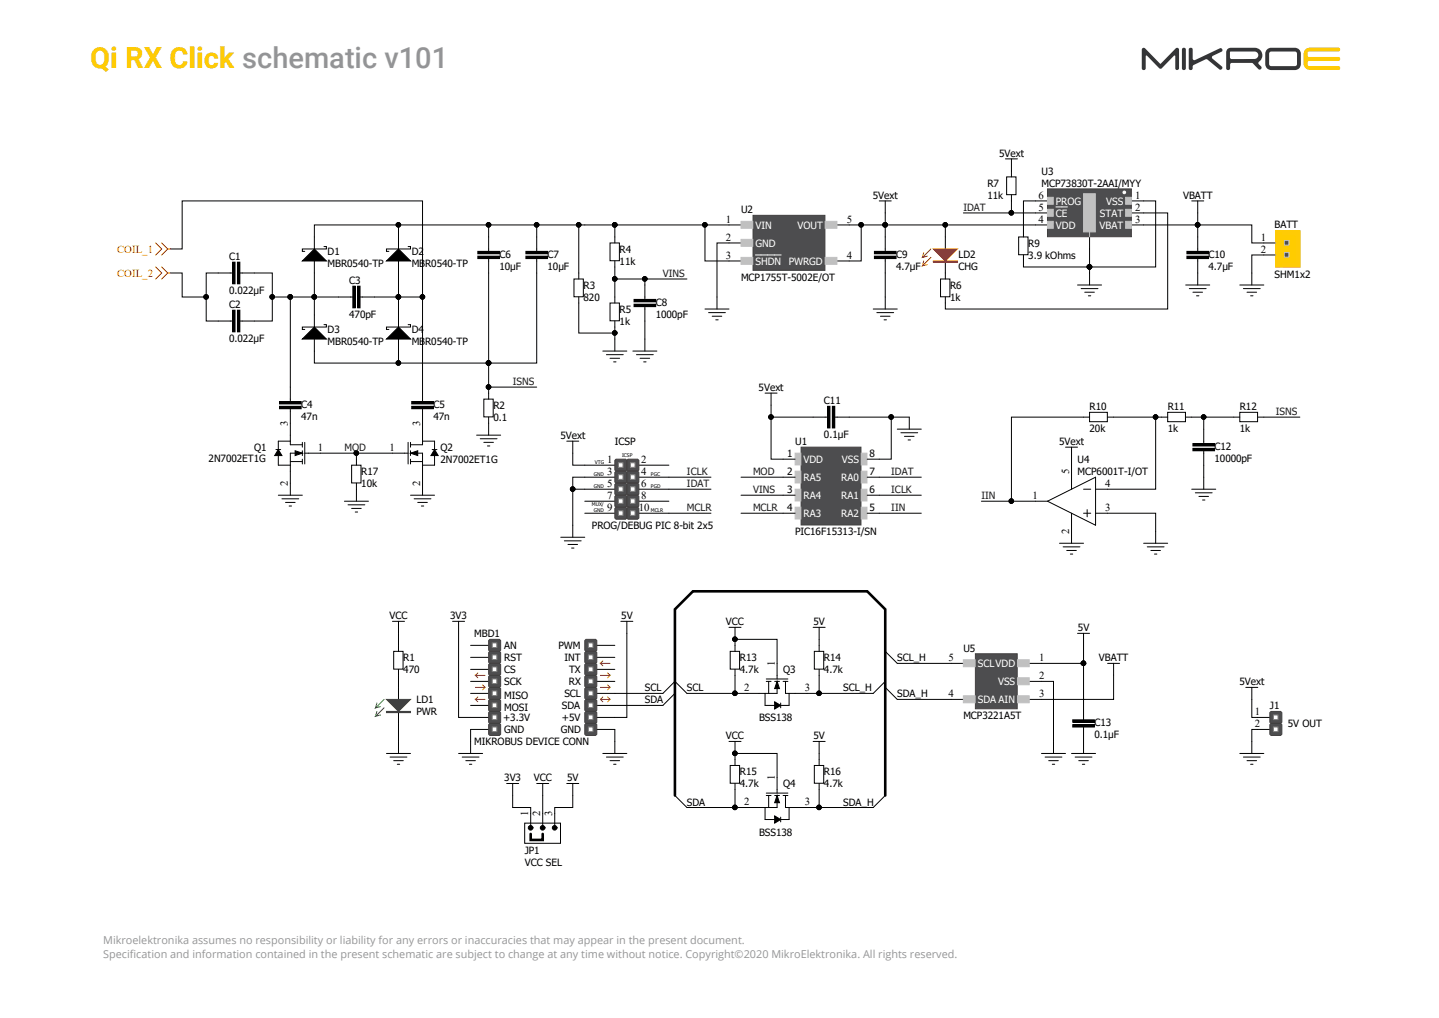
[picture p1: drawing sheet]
<svg xmlns="http://www.w3.org/2000/svg" width="420mm" height="297mm" viewBox="0 0 420 297" stroke-linecap="round" stroke-linejoin="round" font-family="sans-serif">
<path d="M381 14.4l1.3-.5h8.4a.54 .54 0 0 1 .5 .5 .54 .54 0 0 1-.5 .6h-8.6a.9 .9 0 0 0-.5 .8 .9 .9 0 0 0 .5 .8h8.6a.58 .58 0 0 1 .5 .6 .58 .58 0 0 1-.5 .6h-8.6a.8 .8 0 0 0-.5 .8 .8 .8 0 0 0 .7 .7h8.4a.55 .55 0 0 1 .5 .5 .55 .55 0 0 1-.5 .6h-8.4a1.74 1.74 0 0 1-1.8-1.8v-3.3z" fill-rule="evenodd" fill="#ffcb05"/>
<path d="M359 15.1l7.2-.1a1.09 1.09 0 0 1 1.1 1.1 1.09 1.09 0 0 1-1.1 1.1h-6.9l-.3-.5zM358.4 14.2l-.5 1.1v4.6a.58 .58 0 0 0 .6 .5 .58 .58 0 0 0 .5-.5l.1-1.2 .3-.3h5.9l.4 .1a4 4 0 0 0 2.1 1.8l.4-.5-.4-.7a.72 .72 0 0 1-.5-.6 .72 .72 0 0 1 .5-.7 2.22 2.22 0 0 0 .5-2.5 2.22 2.22 0 0 0-2.1-1.4h-6.9zM347.1 14.1l-.1 5.8a.58 .58 0 0 0 .5 .5 .58 .58 0 0 0 .6-.5v-.7l.3-.2 3.7-1.7 3.8 2.9a.57 .57 0 0 0 .7-.1 .57 .57 0 0 0 0-.7l-2.7-2.3-.2-.4 .3-.4 2.5-1.2a.56 .56 0 0 0 .2-.7 .56 .56 0 0 0-.7-.3l-7.3 3.5-.6-.4v-3l-.5-.3zM345.1 14.1l-.1 5.8a.58 .58 0 0 0 .5 .5 .58 .58 0 0 0 .6-.5v-5.5l-.3-.4zM369.8 14.4l.9-.4 7.2-.1a1.74 1.74 0 0 1 1.8 1.8v3a1.74 1.74 0 0 1-1.8 1.7h-6.8a1.74 1.74 0 0 1-1.8-1.7v-3.4zM370.6 15.2l-.2 .5v3l.3 .5 7.2 .1 .6-.3 .1-3.3-.4-.6-7.1-.1zM333.4 14.1l-.1 .4v5.4a.58 .58 0 0 0 .5 .5 .58 .58 0 0 0 .6-.5v-3.5l.3-.2 3.6 3.7 .4 .2 4.2-3.9 .1 3.7a.55 .55 0 0 0 .6 .5 .55 .55 0 0 0 .5-.5v-5.4l-.3-.5-.6 .1-4.5 4.5-4.5-4.5-.4-.2z" fill-rule="evenodd" fill="#343537"/>
<g fill="none" stroke="#000" stroke-width=".29">
<path d="M112.8 219.8h7M116.3 200.5v3.6M116.3 207.6v3.5M116.3 216.3v3.5M133.8 219.8h7.1M137.4 216.3v3.5M175.9 219.8h7.1M179.4 216.3v3.5M113.9 220.9h4.9M114.9 221.9h2.8M116 223h.7M134.9 220.9h4.9"/>
<path d="M136 221.9h2.8M137 223h.7M177 220.9h4.9M178 221.9h2.9M179.1 223h.7"/>
</g>
<path d="M112.8 207.7h7" fill="none" stroke="#00bf00" stroke-width=".35"/>
<path d="M112.8 207.6h7v.3h-7z" fill="none" stroke="#00bf00" stroke-width=".29"/>
<path d="M112.8 204.1h7l-3.5 3.5z" fill="#00bf00"/>
<path d="M110 207.6l-.4 1.4M110 205.1l-.4 1.4M112.1 206.5l-2.5 2.5 1.4-.4M112.1 204.1l-2.5 2.4 1.4-.3M112.8 204.1h7l-3.5 3.5z" fill="none" stroke="#00bf00" stroke-width=".29"/>
<g fill="none" stroke="#000" stroke-width=".29">
<path d="M116.3 184.8v3.5M116.3 197v3.5M137.4 188.3h5.2M137.4 191.8h5.2M137.4 195.3h5.2M137.4 198.8h5.2M174.2 188.3h5.2M174.2 191.8h5.2M174.2 195.3h5.2M174.2 198.8h5.2M116.3 211.1v5.2M137.4 202.3h5.2"/>
<path d="M137.4 205.8h5.2M137.4 209.3h5.2M137.4 212.8h5.2M174.2 202.3h5.2M174.2 205.8h5.2M174.2 209.3h5.2M174.2 212.8h5.2"/>
</g>
<path d="M142.6 186.9l.4-.4h2.8l.3 .4v2.8l-.3 .3h-2.8l-.4-.3z" fill-rule="evenodd" fill="#4d4d4f"/>
<path d="M142.6 186.9l.4-.4h2.8l.3 .4v2.8l-.3 .3h-2.8l-.4-.3z" fill="none" stroke="#443c3e" stroke-width=".29"/>
<path d="M142.6 190.4l.4-.4h2.8l.3 .4v2.8l-.3 .3h-2.8l-.4-.3z" fill-rule="evenodd" fill="#4d4d4f"/>
<path d="M142.6 190.4l.4-.4h2.8l.3 .4v2.8l-.3 .3h-2.8l-.4-.3z" fill="none" stroke="#443c3e" stroke-width=".29"/>
<g fill="#fff" stroke="#808080" stroke-width=".29">
<path d="M143.7 187.6h1.3v1.3h-1.3z"/>
<path d="M143.7 191.1h1.3v1.3h-1.3z"/>
</g>
<path d="M142.6 193.9l.4-.4h2.8l.3 .4v2.8l-.3 .3h-2.8l-.4-.3z" fill-rule="evenodd" fill="#4d4d4f"/>
<path d="M142.6 193.9l.4-.4h2.8l.3 .4v2.8l-.3 .3h-2.8l-.4-.3z" fill="none" stroke="#443c3e" stroke-width=".29"/>
<path d="M142.6 197.4l.4-.4h2.8l.3 .4v2.8l-.3 .3h-2.8l-.4-.3z" fill-rule="evenodd" fill="#4d4d4f"/>
<path d="M142.6 197.4l.4-.4h2.8l.3 .4v2.8l-.3 .3h-2.8l-.4-.3z" fill="none" stroke="#443c3e" stroke-width=".29"/>
<g fill="#fff" stroke="#808080" stroke-width=".29">
<path d="M143.7 194.6h1.3v1.3h-1.3z"/>
<path d="M143.7 198.1h1.3v1.3h-1.3z"/>
</g>
<path d="M143 200.5h2.8l.3 .4v2.8l-.3 .4h-2.8l-.4-.4v-2.8z" fill-rule="evenodd" fill="#4d4d4f"/>
<path d="M142.6 200.9l.4-.4h2.8l.3 .4v2.8l-.3 .4h-2.8l-.4-.4z" fill="none" stroke="#443c3e" stroke-width=".29"/>
<path d="M143 204.1h2.8l.3 .3v2.8l-.3 .4h-2.8l-.4-.4v-2.8z" fill-rule="evenodd" fill="#4d4d4f"/>
<path d="M142.6 204.4l.4-.3h2.8l.3 .3v2.8l-.3 .4h-2.8l-.4-.4z" fill="none" stroke="#443c3e" stroke-width=".29"/>
<g fill="#fff" stroke="#808080" stroke-width=".29">
<path d="M143.7 201.6h1.3v1.3h-1.3z"/>
<path d="M143.7 205.1h1.3v1.3h-1.3z"/>
</g>
<path d="M142.6 207.9l.4-.3h2.8l.3 .3v2.8l-.3 .4h-2.8l-.4-.4z" fill-rule="evenodd" fill="#4d4d4f"/>
<path d="M142.6 207.9l.4-.3h2.8l.3 .3v2.8l-.3 .4h-2.8l-.4-.4z" fill="none" stroke="#443c3e" stroke-width=".29"/>
<path d="M142.6 211.4l.4-.3h2.8l.3 .3v2.8l-.3 .4h-2.8l-.4-.4z" fill-rule="evenodd" fill="#4d4d4f"/>
<path d="M142.6 211.4l.4-.3h2.8l.3 .3v2.8l-.3 .4h-2.8l-.4-.4z" fill="none" stroke="#443c3e" stroke-width=".29"/>
<g fill="#fff" stroke="#808080" stroke-width=".29">
<path d="M143.7 208.6h1.3v1.3h-1.3z"/>
<path d="M143.7 212.1h1.3v1.3h-1.3z"/>
</g>
<path d="M170.7 186.9l.3-.4h2.8l.4 .4v2.8l-.4 .3h-2.8l-.3-.3z" fill-rule="evenodd" fill="#4d4d4f"/>
<path d="M170.7 186.9l.3-.4h2.8l.4 .4v2.8l-.4 .3h-2.8l-.3-.3z" fill="none" stroke="#443c3e" stroke-width=".29"/>
<path d="M170.7 190.4l.3-.4h2.8l.4 .4v2.8l-.4 .3h-2.8l-.3-.3z" fill-rule="evenodd" fill="#4d4d4f"/>
<path d="M170.7 190.4l.3-.4h2.8l.4 .4v2.8l-.4 .3h-2.8l-.3-.3z" fill="none" stroke="#443c3e" stroke-width=".29"/>
<g fill="#fff" stroke="#808080" stroke-width=".29">
<path d="M171.7 187.6h1.4v1.3h-1.4z"/>
<path d="M171.7 191.1h1.4v1.3h-1.4z"/>
</g>
<path d="M170.7 193.9l.3-.4h2.8l.4 .4v2.8l-.4 .3h-2.8l-.3-.3z" fill-rule="evenodd" fill="#4d4d4f"/>
<path d="M170.7 193.9l.3-.4h2.8l.4 .4v2.8l-.4 .3h-2.8l-.3-.3z" fill="none" stroke="#443c3e" stroke-width=".29"/>
<path d="M170.7 197.4l.3-.4h2.8l.4 .4v2.8l-.4 .3h-2.8l-.3-.3z" fill-rule="evenodd" fill="#4d4d4f"/>
<path d="M170.7 197.4l.3-.4h2.8l.4 .4v2.8l-.4 .3h-2.8l-.3-.3z" fill="none" stroke="#443c3e" stroke-width=".29"/>
<g fill="#fff" stroke="#808080" stroke-width=".29">
<path d="M171.7 194.6h1.4v1.3h-1.4z"/>
<path d="M171.7 198.1h1.4v1.3h-1.4z"/>
</g>
<path d="M171 200.5h2.8l.4 .4v2.8l-.4 .4h-2.8l-.3-.4v-2.8z" fill-rule="evenodd" fill="#4d4d4f"/>
<path d="M170.7 200.9l.3-.4h2.8l.4 .4v2.8l-.4 .4h-2.8l-.3-.4z" fill="none" stroke="#443c3e" stroke-width=".29"/>
<path d="M171 204.1h2.8l.4 .3v2.8l-.4 .4h-2.8l-.3-.4v-2.8z" fill-rule="evenodd" fill="#4d4d4f"/>
<path d="M170.7 204.4l.3-.3h2.8l.4 .3v2.8l-.4 .4h-2.8l-.3-.4z" fill="none" stroke="#443c3e" stroke-width=".29"/>
<g fill="#fff" stroke="#808080" stroke-width=".29">
<path d="M171.7 201.6h1.4v1.3h-1.4z"/>
<path d="M171.7 205.1h1.4v1.3h-1.4z"/>
</g>
<path d="M170.7 207.9l.3-.3h2.8l.4 .3v2.8l-.4 .4h-2.8l-.3-.4z" fill-rule="evenodd" fill="#4d4d4f"/>
<path d="M170.7 207.9l.3-.3h2.8l.4 .3v2.8l-.4 .4h-2.8l-.3-.4z" fill="none" stroke="#443c3e" stroke-width=".29"/>
<path d="M170.7 211.4l.3-.3h2.8l.4 .3v2.8l-.4 .4h-2.8l-.3-.4z" fill-rule="evenodd" fill="#4d4d4f"/>
<path d="M170.7 211.4l.3-.3h2.8l.4 .3v2.8l-.4 .4h-2.8l-.3-.4z" fill="none" stroke="#443c3e" stroke-width=".29"/>
<g fill="#fff" stroke="#808080" stroke-width=".29">
<path d="M171.7 208.6h1.4v1.3h-1.4z"/>
<path d="M171.7 212.1h1.4v1.3h-1.4z"/>
</g>
<g fill="none" stroke="#ee0e22" stroke-width=".29">
<path d="M139.5 196.3l-.7 .7M140.9 199.8l.7 .7M141.6 197h-2.8l.7 .7M175.2 197h2.8l-.7 .7M175.9 192.8l-.7 .7M177.3 196.3l.7 .7M177.3 199.8l.7 .7M178 193.5h-2.8l.7 .7M138.8 200.5h2.8l-.7 .7M139.5 203.4l-.7 .7M141.6 204.1h-2.8l.7 .7M175.2 200.5h2.8l-.7 .7"/>
<path d="M175.2 204.1h2.8l-.7 .7M175.2 204.1l.7 .7M175.9 203.4l-.7 .7M177.3 203.4l.7 .7"/>
</g>
<g fill="none" stroke="#000" stroke-width=".29">
<path d="M88.2 76.1l3.6-3.5 3.5 3.5zM91.8 69.1v3.5M91.8 76.1v3.5M94.6 71.9h.7v.7h-7.1v.7h.7M112.8 76.1l3.5-3.5 3.5 3.5zM116.3 69.1v3.5M116.3 76.1v3.5M119.1 71.9h.7v.7h-7v.7h.7M139.5 74.7h6.3v.7h-6.3zM139.5 73.3h6.3v.7h-6.3zM142.6 69.1v4.2M142.6 75.4v4.2"/>
<path d="M168.9 79.6v1.8M178 70.9h2.8v5.2h-2.8zM179.4 69.1v1.8M179.4 76.1v1.8M255.2 74.7h6.3v.7h-6.3zM255.2 73.3h6.3v.7h-6.3zM258.4 69.1v4.2M258.4 75.4v4.2M346.4 74.7h6.3v.7h-6.3zM346.4 73.3h6.3v.7h-6.3zM349.6 69.1v4.2M349.6 75.4v4.2"/>
<path d="M88.2 98.9l3.6-3.5 3.5 3.5zM91.8 91.9v3.5M91.8 98.9v3.5M94.6 94.7h.7v.7h-7.1v.7h.7M98.8 86.7h4.2M103 83.5h.7v6.3h-.7zM104.4 83.5h.7v6.3h-.7zM105.1 86.7h4.2M112.8 98.9l3.5-3.5 3.5 3.5zM116.3 91.9v3.5M116.3 98.9v3.5M119.1 94.7h.7v.7h-7v.7h.7"/>
<path d="M167.5 81.4h2.8v5.2h-2.8zM168.9 86.7v1.7M178 88.4h2.8v5.2h-2.8zM179.4 86.7v1.7M179.4 93.7v1.7M185.1 88.8h6.3v.7h-6.3zM185.1 87.4h6.3v.7h-6.3zM188.2 83.1v4.3M188.2 89.5v4.2M141.2 116.4h2.8v5.2h-2.8zM142.6 114.7v1.7M80.5 131.2h1.4"/>
<path d="M81.2 131.2l1.1 1.7h-2.1zM81.2 132.9v2.8h3.5M84.7 128.7h-3.5v2.5M84.7 123.4v6.4h3.5M84.7 134.7h3.5M86.1 131.5l2.1 .7-2.1 .7zM88.2 129.1v1.4M88.2 131.5v1.4M88.2 134v1.4M88.2 132.2h-3.5v8.8M88.9 129.1v6.3M88.9 132.2h4.6"/>
<path d="M102.6 135.7h2.8v5.2h-2.8zM104 134v1.7M114.6 132.2h4.5M119.1 129.1v6.3M119.8 132.2l2.1-.7v1.4zM119.8 129.1v1.4M119.8 131.5v1.4M119.8 134v1.4M119.8 132.2h3.5v8.8M119.8 134.7h3.5M123.3 128.7h3.5v2.5M123.3 123.4v6.4h-3.5"/>
<path d="M126.1 131.2h1.4M126.8 131.2l1.1 1.7h-2.1zM126.8 132.9v2.8h-3.5M142.6 121.7v1.8M316.3 121.7h-21.1v24.5h7M325 121.7h12.3v21h-14M351.3 135.7v3.5M368.9 121.7h10.5M104 141v1.7M286.4 146.2h8.8M323.3 149.7h14v5.3M137.4 212.8v3.5"/>
<path d="M179.4 212.8v3.5"/>
</g>
<g fill="#000" stroke="#000" stroke-width=".29">
<circle cx="337.3" cy="121.7" r=".67"/>
<circle cx="295.2" cy="146.2" r=".67"/>
</g>
<g fill="#000">
<path d="M88.2 76.1l3.6-3.5 3.5 3.5zM112.8 76.1l3.5-3.5 3.5 3.5zM88.2 98.9l3.6-3.5 3.5 3.5zM112.8 98.9l3.5-3.5 3.5 3.5zM81.2 131.2l1.1 1.7h-2.1zM86.1 131.5l2.1 .7-2.1 .7zM119.8 132.2l2.1-.7v1.4zM126.8 131.2l1.1 1.7h-2.1z"/>
<path d="M139.5 74.7h6.3v.7h-6.3z" fill-rule="evenodd"/>
<path d="M139.5 73.3h6.3v.7h-6.3z" fill-rule="evenodd"/>
<path d="M255.2 74.7h6.3v.7h-6.3z" fill-rule="evenodd"/>
<path d="M255.2 73.3h6.3v.7h-6.3z" fill-rule="evenodd"/>
<path d="M346.4 74.7h6.3v.7h-6.3z" fill-rule="evenodd"/>
<path d="M346.4 73.3h6.3v.7h-6.3z" fill-rule="evenodd"/>
<path d="M103 83.5h.7v6.3h-.7z" fill-rule="evenodd"/>
<path d="M104.4 83.5h.7v6.3h-.7z" fill-rule="evenodd"/>
<path d="M185.1 88.8h6.3v.7h-6.3z" fill-rule="evenodd"/>
<path d="M185.1 87.4h6.3v.7h-6.3z" fill-rule="evenodd"/>
</g>
<path d="M219.8 62.8h21v16.1h-21z" fill="#4d4d4f" stroke="#443c3e" stroke-width=".29"/>
<g fill="none" stroke="#000" stroke-width=".29">
<path d="M67.9 76.5h.7v6.3h-.7zM67.9 79.6h-7.7v14.1h7.7M69.3 76.5h.7v6.3h-.7zM70 79.6h9.5v7.1M91.8 79.6v12.3M116.3 79.6v12.3M116.3 65.6v3.5M142.6 65.6v3.5M142.6 79.6v26.3M168.9 65.6h-77.1v3.5M179.4 65.6h-10.5v14M179.4 77.9v8.8"/>
<path d="M179.4 65.6v3.5M179.4 65.6h26.4v10.5h10.5M205.8 65.6h10.5M216.3 70.9h-7v19.3M244.3 65.6h7.1v10.5h-7.1M251.4 65.6h50.8M258.4 62.1v7M258.4 79.6v10.6M275.9 69.1v3.5M275.9 76.1v3.5M67.9 90.5h.7v6.3h-.7zM69.3 90.5h.7v6.3h-.7z"/>
<path d="M84.7 86.7h14.1M84.7 86.7v30.4M84.7 86.7h-5.2v7h-9.5M109.3 86.7h14v30.4M168.9 88.4v8.8h10.5v-1.8M179.4 81.4h21.1M179.4 97.2v5.2M188.2 81.4v1.7M205.8 90.2h7M206.8 91.2h4.9M207.9 92.3h2.8M208.9 93.3h.7"/>
<path d="M254.9 90.2h7M255.9 91.2h4.9M257 92.3h2.8M258 93.3h.7M81.6 118.5h6.3v.7h-6.3zM81.6 117.1h6.3v.7h-6.3zM84.7 119.2v4.3M91.8 102.4v3.5h50.8M116.3 102.4v3.5M120.2 118.5h6.3v.7h-6.3zM120.2 117.1h6.3v.7h-6.3zM123.3 119.2v4.3"/>
<path d="M142.6 105.9v8.8M142.6 112.9h14M175.9 102.4h7.1M177 103.5h4.9M178 104.5h2.9M179.1 105.6h.7M139.1 127h7M140.2 128h4.9M141.2 129.1h2.8M142.3 130.1h.7M142.6 123.5v3.5M311 130.5h3.5"/>
<path d="M312.7 130.5v3.5M316.3 121.7h1.7M318 120.3h5.2v2.7h-5.2zM323.3 121.7h1.7M337.3 121.7h3.5M340.8 120.3h5.2v2.7h-5.2zM346.1 121.7h15.8M348.2 130.8h6.3v.7h-6.3zM348.2 129.4h6.3v.7h-6.3zM351.3 121.7v7.7M351.3 131.5v4.2M351.3 139.2v3.5"/>
<path d="M361.9 120.3h5.1v2.7h-5.1zM367.1 121.7h1.8M81.2 144.5h7M82.3 145.5h4.9M83.3 146.6h2.8M84.4 147.6h.7M84.7 141v3.5M100.5 146.2h7M101.6 147.3h4.9M102.6 148.3h2.8M103.7 149.4h.7M104 142.7v3.5"/>
<path d="M119.8 144.5h7M120.9 145.5h4.9M121.9 146.6h2.8M123 147.6h.7M123.3 141v3.5M309.2 158.5h7.1M310.3 159.5h4.9M312.7 155v3.5M333.8 158.5h7M334.8 159.5h5M337.3 155v3.5M347.8 142.7h7"/>
<path d="M348.9 143.8h4.9M349.9 144.8h2.8M351 145.9h.7M311.3 160.6h2.8M312.4 161.6h.7M335.9 160.6h2.8M337 161.6h.7"/>
</g>
<g fill="#c0c0c0" stroke="#c0c0c0" stroke-width=".29">
<path d="M216.3 64.6h3.4v2h-3.4z"/>
<path d="M216.3 69.8h3.4v2.1h-3.4z"/>
<path d="M216.3 75.1h3.4v2h-3.4z"/>
<path d="M240.8 75.1h3.5v2h-3.5z"/>
<path d="M240.8 64.6h3.5v2h-3.5z"/>
</g>
<path d="M220.5 74.4h7.5" fill="none" stroke="#fff" stroke-width=".29"/>
<g fill="#000" stroke="#000" stroke-width=".29">
<circle cx="116.3" cy="65.6" r=".67"/>
<circle cx="142.6" cy="65.6" r=".67"/>
<circle cx="156.6" cy="65.6" r=".67"/>
<circle cx="168.9" cy="65.6" r=".67"/>
<circle cx="179.4" cy="65.6" r=".67"/>
<circle cx="205.7" cy="65.6" r=".67"/>
<circle cx="251.3" cy="65.6" r=".67"/>
<circle cx="258.3" cy="65.6" r=".67"/>
<circle cx="275.9" cy="65.6" r=".67"/>
<circle cx="60.1" cy="86.6" r=".67"/>
<circle cx="79.4" cy="86.6" r=".67"/>
<circle cx="84.7" cy="86.6" r=".67"/>
<circle cx="91.7" cy="86.6" r=".67"/>
<circle cx="116.3" cy="86.6" r=".67"/>
<circle cx="123.3" cy="86.6" r=".67"/>
<circle cx="179.4" cy="81.4" r=".67"/>
<circle cx="179.4" cy="97.1" r=".67"/>
<circle cx="188.2" cy="81.4" r=".67"/>
<circle cx="116.3" cy="105.9" r=".67"/>
<circle cx="142.6" cy="105.9" r=".67"/>
<circle cx="142.6" cy="112.9" r=".67"/>
<circle cx="337.3" cy="121.7" r=".67"/>
<circle cx="351.3" cy="121.7" r=".67"/>
</g>
<g fill="#000">
<path d="M67.9 76.5h.7v6.3h-.7z" fill-rule="evenodd"/>
<path d="M67.9 90.5h.7v6.3h-.7z" fill-rule="evenodd"/>
<path d="M69.3 76.5h.7v6.3h-.7z" fill-rule="evenodd"/>
<path d="M69.3 90.5h.7v6.3h-.7z" fill-rule="evenodd"/>
<path d="M81.6 118.5h6.3v.7h-6.3z" fill-rule="evenodd"/>
<path d="M81.6 117.1h6.3v.7h-6.3z" fill-rule="evenodd"/>
<path d="M120.2 118.5h6.3v.7h-6.3z" fill-rule="evenodd"/>
<path d="M120.2 117.1h6.3v.7h-6.3z" fill-rule="evenodd"/>
<path d="M348.2 130.8h6.3v.7h-6.3z" fill-rule="evenodd"/>
<path d="M348.2 129.4h6.3v.7h-6.3z" fill-rule="evenodd"/>
</g>
<path d="M272.4 76.3h7" fill="none" stroke="#f00" stroke-width=".35"/>
<path d="M272.4 76.1h7v.4h-7z" fill="none" stroke="#f00" stroke-width=".29"/>
<path d="M272.4 72.6h7l-3.5 3.5z" fill="#f30"/>
<path d="M269.6 76.1l-.4 1.4M269.6 73.7l-.4 1.4M271.7 75.1l-2.5 2.4 1.5-.3M271.7 72.6l-2.5 2.5 1.5-.4M272.4 72.6h7l-3.5 3.5z" fill="none" stroke="#f00" stroke-width=".29"/>
<path d="M275.9 65.6v3.5M333.8 62.1h7v28.1h-64.9v-1.8M368.9 74.4h3.5M368.9 70.9h3.5" fill="none" stroke="#000" stroke-width=".29"/>
<circle cx="275.9" cy="65.6" r=".67" fill="#000" stroke="#000" stroke-width=".29"/>
<path d="M372.4 67.4h7v10.5h-7z" fill-rule="evenodd" fill="#fc0"/>
<path d="M372.4 67.4h7v10.5h-7z" fill="none" stroke="#fc0" stroke-width=".29"/>
<path d="M372.4 67.4h6.9v10.4h-6.9z" fill="none" stroke="#c90" stroke-width=".29"/>
<path d="M374.5 67.4h4.9v10.5h-4.9v-1.1h3.8v-8.4h-3.8z" fill-rule="evenodd" fill="#c90"/>
<path d="M374.5 67.4h4.9v10.5h-4.9v-1.1h3.8v-8.4h-3.8z" fill="none" stroke="#c90" stroke-width=".29"/>
<path d="M372.4 75.1h1v2.8h-1z" fill-rule="evenodd" fill="#c90"/>
<path d="M372.4 75.1h1v2.8h-1z" fill="none" stroke="#c90" stroke-width=".29"/>
<path d="M372.4 67.4h1v2.8h-1z" fill-rule="evenodd" fill="#c90"/>
<path d="M372.4 67.4h1v2.8h-1z" fill="none" stroke="#c90" stroke-width=".29"/>
<g fill="#4d4d4f" stroke="#c0c0c0" stroke-width=".29">
<path d="M374.8 70.2h1.4v1.3h-1.4z"/>
<path d="M374.8 73.7h1.4v1.3h-1.4z"/>
</g>
<g fill="none" stroke="#000" stroke-width=".29">
<path d="M256.6 58.6h3.5M258.4 58.6v3.5M347.8 58.6h3.5M349.6 58.6v10.5M333.8 65.6h31.6v5.3h3.5M349.6 79.6v3.5M368.9 74.4h-3.5v8.7M188.2 93.7v8.7M346.1 83.1h7M347.1 84.2h4.9M348.2 85.3h2.8M349.2 86.3h.7"/>
<path d="M361.9 83.1h7M362.9 84.2h4.9M364 85.3h2.8M365 86.3h.7M184.7 102.4h7M185.8 103.5h4.9M186.8 104.5h2.8M187.9 105.6h.7M93.5 132.2h21.1M104 132.2v1.8M195.2 139.2h12.3M163.7 156.7h7"/>
<path d="M164.7 157.8h4.9M165.8 158.8h2.8M166.8 159.9h.7M167.2 153.2v3.5M195.2 142.7h12.3M195.2 149.7h12.3M114.6 181.3h3.5M116.3 181.3v3.5"/>
</g>
<g fill="#000" stroke="#000" stroke-width=".29">
<circle cx="349.5" cy="65.6" r=".67"/>
<circle cx="104" cy="132.2" r=".67"/>
</g>
<path d="M284.7 190.7h12.2v16.1h-12.2z" fill="#4d4d4f" stroke="#443c3e" stroke-width=".29"/>
<g fill="none" stroke="#000" stroke-width=".29">
<path d="M153.5 74.7h6.3v.7h-6.3zM153.5 73.3h6.3v.7h-6.3zM156.6 75.4v30.5h-14M156.6 65.6v7.7M132.1 181.3h3.5M133.8 181.3v28h3.6M181.2 181.3h3.5M183 181.3v28h-3.6M212.8 183h3.5M213.1 190h2.8v5.2h-2.8zM214.5 190v-3.5h12.3v11.6M214.5 195.3v7h12.3v-3.5"/>
<path d="M214.5 183v3.5M223.6 198.8h1.5M223.6 198.1h6.4M224.3 198.8v3.5M226.1 198.8h1.4M226.8 198.8l.7 2.1h-1.4zM228.6 198.8h1.4M237.3 183h3.5M237.7 190h2.7v5.2h-2.7zM239.1 195.3v7h-9.8v-3.5M239.1 183v7M258.4 198.8l-3.5 3.5h-15.8"/>
<path d="M258.4 190l3.5 3.5h19.3M300.5 198.8h7v21M300.5 193.5h15.8M314.5 184.8h3.5M316.3 184.8v25.2M323.3 193.5h3.5M325 193.5v10.6h-24.5M179.4 202.3h14.1l3.5-3.5 3.5 3.5h14M197 202.3l-3.5 3.5h-14.1M212.8 216.3h3.5M214.5 216.3v3.5M223.3 202.3v3.5h2.8"/>
<path d="M226.1 204.8l1.8 1-1.8 1.1zM227.9 205.1v1.4M230.3 202.3v3.5h-2.4M237.3 216.3h3.5M239.1 216.3v7M258.4 200.5l3.5 3.6h19.3M304 219.8h7M312.7 219.8h7.1M313.1 211.4h6.3v.7h-6.3zM313.1 210h6.3v.7h-6.3zM316.3 212.1v7.7M147.9 228.6h3.5"/>
<path d="M149.6 228.6v7h5.3v5.2M156.6 228.6h3.6M158.4 228.6v12.2M165.4 228.6h3.5M167.2 228.6v7h-5.3v5.2M197 232.1l3.5 3.5h14M213.1 223.3h2.8v5.2h-2.8zM214.5 223.3v-3.5h12.3v11.6M214.5 228.6v7h12.3v-3.5M223.3 235.6v3.5h2.8M223.6 232.1h1.5M223.6 231.4h6.4"/>
<path d="M224.3 232.1v3.5M226.1 238l1.8 1.1-1.8 1zM226.1 232.1h1.4M226.8 232.1l.7 2.1h-1.4zM227.9 238.4v1.4M228.6 232.1h1.4M230.3 235.6v3.5h-2.4M237.7 223.3h2.7v5.2h-2.7zM239.1 228.6v7h-9.8v-3.5M258.4 232.1l-3.5 3.5h-15.8M305 220.9h4.9M306.1 221.9h2.8"/>
<path d="M307.1 223h.7M313.8 220.9h4.9M314.9 221.9h2.8M315.9 223h.7M153.1 240.1h10.5v5.9h-10.5z"/>
</g>
<g fill="#c0c0c0" stroke="#c0c0c0" stroke-width=".29">
<path d="M297 192.5h3.4v2h-3.4z"/>
<path d="M297 197.7h3.4v2.1h-3.4z"/>
<path d="M297 203h3.4v2h-3.4z"/>
<path d="M281.2 203h3.4v2h-3.4z"/>
<path d="M281.2 192.5h3.4v2h-3.4z"/>
</g>
<g fill="#000">
<path d="M226.8 198.8l.7 2.1h-1.4zM226.1 204.8l1.8 1-1.8 1.1zM226.8 232.1l.7 2.1h-1.4zM226.1 238l1.8 1.1-1.8 1z"/>
<path d="M153.5 74.7h6.3v.7h-6.3z" fill-rule="evenodd"/>
<path d="M153.5 73.3h6.3v.7h-6.3z" fill-rule="evenodd"/>
<path d="M313.1 211.4h6.3v.7h-6.3z" fill-rule="evenodd"/>
<path d="M313.1 210h6.3v.7h-6.3z" fill-rule="evenodd"/>
</g>
<g fill="#000" stroke="#000" stroke-width=".29">
<circle cx="156.6" cy="65.6" r=".67"/>
<circle cx="142.6" cy="105.9" r=".67"/>
<circle cx="214.5" cy="186.5" r=".67"/>
<circle cx="316.2" cy="193.5" r=".67"/>
<circle cx="214.5" cy="219.8" r=".67"/>
<circle cx="214.5" cy="202.3" r=".67"/>
<circle cx="239" cy="202.3" r=".67"/>
<circle cx="214.5" cy="235.6" r=".67"/>
<circle cx="239" cy="235.6" r=".67"/>
</g>
<path d="M197 232.1v-54.3l5.3-5.3h50.8l5.3 5.3v54.3M154.9 243.3v1.8h3.5v-1.8" fill="none" stroke="#000" stroke-width=".76"/>
<g fill="#000" stroke="#000" stroke-width=".29">
<path d="M154.4 241a.67 .67 0 0 0 .2 1.1 .67 .67 0 0 0 .9-.6h-.6h.6l-.4-.6zM154.9 241.5h.6z" fill-rule="evenodd"/>
<path d="M157.9 241a.67 .67 0 0 0 .2 1.1 .67 .67 0 0 0 .9-.6h-.6h.6l-.3-.6zM158.4 241.5h.6z" fill-rule="evenodd"/>
<path d="M161.4 241a.67 .67 0 0 0 .2 1.1 .67 .67 0 0 0 .9-.6h-.6h.6l-.3-.6zM161.9 241.5h.6z" fill-rule="evenodd"/>
</g>
<path d="M305.7 55.1h24.5v14h-24.5z" fill="#4d4d4f" stroke="#443c3e" stroke-width=".29"/>
<circle cx="325" cy="50.2" r=".32" fill="#fff" stroke="#fff" stroke-width=".29"/>
<path d="M302.2 58.6h5.3M328.5 58.6h5.3M302.2 62.1h5.3M302.2 65.6h5.3M318 69.1v3.5M328.5 62.1h5.3M328.5 65.6h5.3" fill="none" stroke="#000" stroke-width=".29"/>
<path d="M308.2 60.4h3.4" fill="none" stroke="#fff" stroke-width=".29"/>
<g fill="#c0c0c0" stroke="#c0c0c0" stroke-width=".29">
<path d="M316.3 56.5h3.4v11.2h-3.4z"/>
<path d="M328.5 57.6h1.7v2h-1.7z"/>
<path d="M328.5 61.1h1.7v2h-1.7z"/>
<path d="M328.5 64.6h1.7v2h-1.7z"/>
<path d="M305.7 64.6h1.7v2h-1.7z"/>
<path d="M305.7 61.1h1.7v2h-1.7z"/>
<path d="M305.7 57.6h1.7v2h-1.7z"/>
</g>
<circle cx="328.1" cy="56.1" r=".39" fill="#fffcf8" stroke="#fff" stroke-width=".29"/>
<path d="M318 67.4v1.7" fill="none" stroke="#c0c0c0" stroke-width=".29"/>
<path d="M312.7 137.5v5.2M302.2 146.2h3.5M305.7 146.2l14.1-7v14zM312.7 149.7v5.3M316.3 142.7h2.1M316.3 149.7h2.1M317.3 148.7v2.1M319.8 142.7h3.5M319.8 149.7h3.5" fill="none" stroke="#000" stroke-width=".29"/>
<path d="M233.8 130.5h17.5v22.7h-17.5z" fill="#4d4d4f" stroke="#443c3e" stroke-width=".29"/>
<g fill="#c0c0c0" stroke="#c0c0c0" stroke-width=".29">
<path d="M251.4 132.2h1.6v3.4h-1.6z"/>
<path d="M251.4 137.5h1.6v3.4h-1.6z"/>
<path d="M251.4 142.7h1.6v3.5h-1.6z"/>
<path d="M251.4 148h1.6v3.4h-1.6z"/>
<path d="M232.1 132.2h1.7v3.4h-1.7z"/>
<path d="M232.1 137.5h1.7v3.4h-1.7z"/>
<path d="M232.1 142.7h1.7v3.5h-1.7z"/>
<path d="M232.1 148h1.7v3.4h-1.7z"/>
</g>
<g fill="none" stroke="#000" stroke-width=".29">
<path d="M293.5 46.4h3.5M293.8 51.6h2.7v5.2h-2.7zM295.2 56.9v5.2h-14M295.2 46.4v5.2M302.2 58.6h-3.5v10.5M333.8 58.6h3.5v19.3h-38.6v-3.5M49.7 72.6h3.5v-14h70.1v28.1M49.7 79.6h3.5v7.1h7M295.2 62.1h7M297.3 69.1h2.7v5.2h-2.7zM318 72.6v10.5M314.5 83.1h7"/>
<path d="M315.6 84.2h4.9M316.6 85.3h2.8M317.7 86.3h.7M223.3 114.7h3.5M225.1 114.7v19.3h7M241.5 118.5h.7v6.4h-.7zM242.9 118.5h.7v6.4h-.7zM170.7 135.7h8.7M216.3 139.2h15.8M225.1 121.7h16.4M243.6 121.7h21.8v3.5M253.1 139.2h15.8"/>
<path d="M260.1 121.7v12.3h-7M261.9 125.2h7M262.9 126.3h4.9M264 127.3h2.8M265 128.4h.7M312.7 134v3.5M216.3 149.7h15.8M216.3 144.5h15.8M253.1 144.5h15.8M253.1 149.7h15.8"/>
</g>
<g fill="#000">
<path d="M241.5 118.5h.7v6.4h-.7z" fill-rule="evenodd"/>
<path d="M242.9 118.5h.7v6.4h-.7z" fill-rule="evenodd"/>
</g>
<g fill="#000" stroke="#000" stroke-width=".29">
<circle cx="295.2" cy="62.1" r=".67"/>
<circle cx="318" cy="77.9" r=".67"/>
<circle cx="60.1" cy="86.6" r=".67"/>
<circle cx="123.3" cy="86.6" r=".67"/>
<circle cx="225" cy="121.7" r=".67"/>
<circle cx="260.1" cy="121.7" r=".67"/>
</g>
<path d="M179.4 134.3l.4-.3h2.8l.4 .3v2.8l-.4 .4h-2.8l-.4-.4z" fill-rule="evenodd" fill="#4d4d4f"/>
<path d="M179.4 134.3l.4-.3h2.8l.4 .3v2.8l-.4 .4h-2.8l-.4-.4z" fill="none" stroke="#443c3e" stroke-width=".29"/>
<path d="M180.5 135h1.3v1.3h-1.3z" fill="#fff" stroke="#808080" stroke-width=".29"/>
<path d="M186.5 135.7h8.7" fill="none" stroke="#000" stroke-width=".29"/>
<path d="M183 134.3l.3-.3h2.8l.4 .3v2.8l-.4 .4h-2.8l-.3-.4z" fill-rule="evenodd" fill="#4d4d4f"/>
<path d="M183 134.3l.3-.3h2.8l.4 .3v2.8l-.4 .4h-2.8l-.3-.4z" fill="none" stroke="#443c3e" stroke-width=".29"/>
<path d="M184 135h1.3v1.3h-1.3z" fill="#fff" stroke="#808080" stroke-width=".29"/>
<path d="M170.7 139.2h8.7" fill="none" stroke="#000" stroke-width=".29"/>
<path d="M179.8 137.5h2.8l.4 .3v2.8l-.4 .4h-2.8l-.4-.4v-2.8z" fill-rule="evenodd" fill="#4d4d4f"/>
<path d="M179.8 137.5h2.8l.4 .3v2.8l-.4 .4h-2.8l-.4-.4v-2.8z" fill="none" stroke="#443c3e" stroke-width=".29"/>
<path d="M180.5 138.5h1.3v1.4h-1.3z" fill="#fff" stroke="#808080" stroke-width=".29"/>
<path d="M186.5 139.2h8.7" fill="none" stroke="#000" stroke-width=".29"/>
<path d="M183 137.8l.3-.3h2.8l.4 .3v2.8l-.4 .4h-2.8l-.3-.4z" fill-rule="evenodd" fill="#4d4d4f"/>
<path d="M183 137.8l.3-.3h2.8l.4 .3v2.8l-.4 .4h-2.8l-.3-.4z" fill="none" stroke="#443c3e" stroke-width=".29"/>
<path d="M184 138.5h1.3v1.4h-1.3z" fill="#fff" stroke="#808080" stroke-width=".29"/>
<path d="M170.7 142.7h8.7" fill="none" stroke="#000" stroke-width=".29"/>
<path d="M179.8 141h2.8l.4 .3v2.8l-.4 .4h-2.8l-.4-.4v-2.8z" fill-rule="evenodd" fill="#4d4d4f"/>
<path d="M179.8 141h2.8l.4 .3v2.8l-.4 .4h-2.8l-.4-.4v-2.8z" fill="none" stroke="#443c3e" stroke-width=".29"/>
<path d="M180.5 142h1.3v1.4h-1.3z" fill="#fff" stroke="#808080" stroke-width=".29"/>
<path d="M186.5 142.7h8.7" fill="none" stroke="#000" stroke-width=".29"/>
<path d="M183 141.3l.3-.3h2.8l.4 .3v2.8l-.4 .4h-2.8l-.3-.4z" fill-rule="evenodd" fill="#4d4d4f"/>
<path d="M183 141.3l.3-.3h2.8l.4 .3v2.8l-.4 .4h-2.8l-.3-.4z" fill="none" stroke="#443c3e" stroke-width=".29"/>
<path d="M184 142h1.3v1.4h-1.3z" fill="#fff" stroke="#808080" stroke-width=".29"/>
<path d="M170.7 146.2h8.7" fill="none" stroke="#000" stroke-width=".29"/>
<path d="M179.4 144.8l.4-.3h2.8l.4 .3v2.8l-.4 .4h-2.8l-.4-.4z" fill-rule="evenodd" fill="#4d4d4f"/>
<path d="M179.4 144.8l.4-.3h2.8l.4 .3v2.8l-.4 .4h-2.8l-.4-.4z" fill="none" stroke="#443c3e" stroke-width=".29"/>
<path d="M180.5 145.5h1.3v1.4h-1.3z" fill="#fff" stroke="#808080" stroke-width=".29"/>
<path d="M186.5 146.2h8.7" fill="none" stroke="#000" stroke-width=".29"/>
<path d="M183 144.8l.3-.3h2.8l.4 .3v2.8l-.4 .4h-2.8l-.3-.4z" fill-rule="evenodd" fill="#4d4d4f"/>
<path d="M183 144.8l.3-.3h2.8l.4 .3v2.8l-.4 .4h-2.8l-.3-.4z" fill="none" stroke="#443c3e" stroke-width=".29"/>
<path d="M184 145.5h1.3v1.4h-1.3z" fill="#fff" stroke="#808080" stroke-width=".29"/>
<path d="M170.7 149.7h8.7" fill="none" stroke="#000" stroke-width=".29"/>
<path d="M179.4 148.3l.4-.3h2.8l.4 .3v2.8l-.4 .4h-2.8l-.4-.4z" fill-rule="evenodd" fill="#4d4d4f"/>
<path d="M179.4 148.3l.4-.3h2.8l.4 .3v2.8l-.4 .4h-2.8l-.4-.4z" fill="none" stroke="#443c3e" stroke-width=".29"/>
<path d="M180.5 149h1.3v1.4h-1.3z" fill="#fff" stroke="#808080" stroke-width=".29"/>
<path d="M186.5 149.7h8.7" fill="none" stroke="#000" stroke-width=".29"/>
<path d="M183 148.3l.3-.3h2.8l.4 .3v2.8l-.4 .4h-2.8l-.3-.4z" fill-rule="evenodd" fill="#4d4d4f"/>
<path d="M183 148.3l.3-.3h2.8l.4 .3v2.8l-.4 .4h-2.8l-.3-.4z" fill="none" stroke="#443c3e" stroke-width=".29"/>
<path d="M184 149h1.3v1.4h-1.3z" fill="#fff" stroke="#808080" stroke-width=".29"/>
<path d="M45.5 77.9l1.7 1.7-1.7 1.8M45.5 70.9l1.7 1.7-1.7 1.8M47.2 77.9l1.8 1.7M47.2 70.9l1.8 1.7M49 79.6h.7M49 72.6h.7M49 79.6l-1.8 1.8M49 72.6l-1.8 1.8" fill="none" stroke="#f00" stroke-width=".29"/>
<path d="M275.9 79.6v1.8M274.5 81.4h2.7v5.2h-2.7zM275.9 86.7v1.7M165.4 128.7h3.5M167.2 128.7v7h3.5M170.7 139.2h-3.5v14M167.2 142.7h3.5M114.9 190h2.7v5.2h-2.7zM116.3 188.3v1.7M116.3 195.3v1.7M367.1 209.3h3.5" fill="none" stroke="#000" stroke-width=".29"/>
<circle cx="167.1" cy="142.7" r=".67" fill="#000" stroke="#000" stroke-width=".29"/>
<path d="M370.6 207.9l.4-.3h2.8l.3 .3v2.8l-.3 .4h-2.8l-.4-.4z" fill-rule="evenodd" fill="#4d4d4f"/>
<path d="M370.6 207.9l.4-.3h2.8l.3 .3v2.8l-.3 .4h-2.8l-.4-.4z" fill="none" stroke="#443c3e" stroke-width=".29"/>
<path d="M371.7 208.6h1.3v1.3h-1.3z" fill="#fff" stroke="#808080" stroke-width=".29"/>
<path d="M367.1 212.8h3.5" fill="none" stroke="#000" stroke-width=".29"/>
<path d="M370.6 211.4l.4-.3h2.8l.3 .3v2.8l-.3 .4h-2.8l-.4-.4z" fill-rule="evenodd" fill="#4d4d4f"/>
<path d="M370.6 211.4l.4-.3h2.8l.3 .3v2.8l-.3 .4h-2.8l-.4-.4z" fill="none" stroke="#443c3e" stroke-width=".29"/>
<path d="M371.7 212.1h1.3v1.3h-1.3z" fill="#fff" stroke="#808080" stroke-width=".29"/>
<path d="M361.9 219.8h7M363.6 200.5h3.5M365.4 200.5v8.8h1.7M367.1 212.8h-1.7v7M362.9 220.9h4.9M364 221.9h2.8M365 223h.7" fill="none" stroke="#000" stroke-width=".29"/>
<text font-size="8.5" fill="#ffcb05" x="26.4" y="19.9">Qi RX Click schematic v101</text>
<g font-size="3.2">
<text x="303.1" y="57.9">6</text>
<text x="331.3" y="57.9">1</text>
<text x="211.9" y="64.9">1</text>
<text x="247.2" y="64.9">5</text>
<text x="303.1" y="64.9">4</text>
<text x="303.1" y="61.4">5</text>
<text x="331.3" y="61.4">2</text>
<text x="331.3" y="64.9">3</text>
<text x="211.9" y="70.2">2</text>
<text x="368" y="70.2">1</text>
<text x="211.9" y="75.4">3</text>
<text x="247.2" y="75.4">4</text>
<text x="368" y="73.7">2</text>
<text x="84" y="124.2" transform="rotate(-90 84 124.2)">3</text>
<text x="122.6" y="124.2" transform="rotate(-90 122.6 124.2)">3</text>
<text x="92.8" y="131.5">1</text>
<text x="113.7" y="131.5">1</text>
<text x="177.2" y="135">1</text>
<text x="187.2" y="135">2</text>
<text x="84" y="141.8" transform="rotate(-90 84 141.8)">2</text>
<text x="122.6" y="141.8" transform="rotate(-90 122.6 141.8)">2</text>
<text x="177.2" y="138.5">3</text>
<text x="177.2" y="142">5</text>
<text x="187.2" y="138.5">4</text>
<text x="187.2" y="142">6</text>
<text x="312" y="138.2" transform="rotate(-90 312 138.2)">5</text>
<text x="322.6" y="142">4</text>
<text x="177.2" y="145.5">7</text>
<text x="177.2" y="149">9</text>
<text x="186.5" y="149">10</text>
<text x="187.2" y="145.5">8</text>
<text x="301.3" y="145.5">1</text>
<text x="322.6" y="149">3</text>
<text x="312" y="155.9" transform="rotate(-90 312 155.9)">2</text>
<text x="226.1" y="194.2" transform="rotate(-90 226.1 194.2)">1</text>
<text x="276.8" y="192.8">5</text>
<text x="303.3" y="192.8">1</text>
<text x="217.2" y="201.6">2</text>
<text x="234.9" y="201.6">3</text>
<text x="276.8" y="203.4">4</text>
<text x="303.3" y="198.1">2</text>
<text x="303.3" y="203.4">3</text>
<text x="366.2" y="208.6">1</text>
<text x="366.2" y="212.1">2</text>
<text x="226.1" y="227.5" transform="rotate(-90 226.1 227.5)">1</text>
<text x="154.2" y="238" transform="rotate(-90 154.2 238)">1</text>
<text x="157.7" y="238" transform="rotate(-90 157.7 238)">2</text>
<text x="161.2" y="238" transform="rotate(-90 161.2 238)">3</text>
<text x="217.2" y="234.9">2</text>
<text x="234.9" y="234.9">3</text>
</g>
<g font-size="3.2" fill="#f00">
<text x="34.2" y="73.7">COIL_1</text>
<text x="34.2" y="80.7">COIL_2</text>
</g>
<g font-size="3.2" fill="#939598">
<text x="30.1" y="275.6">Mikroelektronika assumes no responsibility or liability for any errors or inaccuracies that may appear in the present document.</text>
<text x="30.1" y="279.4">Specif</text>
<text x="37.9" y="279.4">ication and information contained in the present schematic are subject to change at any time without notice. Copyright©2020 MikroElektronika. All rights reserved.</text>
</g>
<g font-size="2.9">
<text x="291.6" y="45.8">5Vext</text>
<text x="304" y="51">U3</text>
<text x="254.8" y="58">5Vext</text>
<text x="288.2" y="54.5">R7</text>
<text x="288.2" y="58">11k</text>
<text x="304" y="54.5">MCP73830T-2AAI/MYY</text>
<text x="345.3" y="58">VBATT</text>
<text x="216.3" y="62.2">U2</text>
<text x="372" y="66.4">BATT</text>
<text x="66.8" y="75.9">C1</text>
<text x="95.6" y="74.5">D1</text>
<text x="120.2" y="74.5">D2</text>
<text x="145.8" y="75.2">C6</text>
<text x="159.8" y="75.2">C7</text>
<text x="180.9" y="73.8">R4</text>
<text x="180.9" y="77.3">11k</text>
<text x="261.5" y="75.2">C9</text>
<text x="279.8" y="75.2">LD2</text>
<text x="300.1" y="72.1">R9</text>
<text x="300.1" y="75.6">3.9 kOhms</text>
<text x="352.7" y="75.2">C10</text>
<text x="95.6" y="78">MBR0540-TP</text>
<text x="101.9" y="82.9">C3</text>
<text x="120.2" y="78">MB</text>
<text x="124.1" y="78">R0540-TP</text>
<text x="145.8" y="78.7">10µF</text>
<text x="159.8" y="78.7">10µF</text>
<text x="216.3" y="81.9">MCP1755T-5002E/OT</text>
<text x="261.5" y="78.7">4.7µF</text>
<text x="279.8" y="78.7">CHG</text>
<text x="352.7" y="78.7">4.7µF</text>
<text x="372" y="81.2">SHM1x2</text>
<text x="66.8" y="85.7">0.022µF</text>
<text x="66.8" y="89.9">C2</text>
<text x="170.3" y="84.3">R3</text>
<text x="170.3" y="87.8">820</text>
<text x="191.4" y="89.2">C8</text>
<text x="277.3" y="84.3">R6</text>
<text x="277.3" y="87.8">1k</text>
<text x="101.9" y="92.7">470pF</text>
<text x="180.9" y="91.3">R5</text>
<text x="180.9" y="94.8">1k</text>
<text x="191.4" y="92.7">1000pF</text>
<text x="66.8" y="99.7">0.022µF</text>
<text x="95.6" y="97.3">D3</text>
<text x="95.6" y="100.8">MBR0540-TP</text>
<text x="120.2" y="97.3">D4</text>
<text x="120.2" y="100.8">MB</text>
<text x="124.1" y="100.8">R0540-TP</text>
<text x="87.9" y="119">C4</text>
<text x="126.5" y="119">C5</text>
<text x="144" y="119.4">R2</text>
<text x="221.4" y="114.1">5Vext</text>
<text x="240.5" y="118">C11</text>
<text x="318" y="119.7">R10</text>
<text x="340.8" y="119.7">R11</text>
<text x="361.9" y="119.7">R12</text>
<text x="87.9" y="122.5">47n</text>
<text x="126.5" y="122.5">47n</text>
<text x="144" y="122.9">0.1</text>
<text x="74.2" y="131.6">Q1</text>
<text x="128.6" y="131.6">Q2</text>
<text x="163.5" y="128.1">5Vext</text>
<text x="179.4" y="129.9">ICSP</text>
<text x="232.1" y="129.9">U1</text>
<text x="240.5" y="127.8">0.1µF</text>
<text x="309.1" y="129.9">5Vext</text>
<text x="318" y="126">20k</text>
<text x="340.8" y="126">1k</text>
<text x="354.5" y="131.3">C12</text>
<text x="361.9" y="126">1k</text>
<text x="60.9" y="134.8">2N7002ET1G</text>
<text x="128.6" y="135.1">2N7002ET1G</text>
<text x="229.8" y="133.4">1</text>
<text x="253.8" y="133.4">8</text>
<text x="314.5" y="135.1">U4</text>
<text x="354.5" y="134.8">10000pF</text>
<text x="105.4" y="138.6">R17</text>
<text x="105.4" y="142.1">10k</text>
<text x="229.8" y="138.6">2</text>
<text x="229.8" y="143.9">3</text>
<text x="253.8" y="143.9">6</text>
<text x="253.8" y="138.6">7</text>
<text x="314.5" y="138.6">MCP6001T-I/OT</text>
<text x="229.8" y="149.1">4</text>
<text x="253.8" y="149.1">5</text>
<text x="172.8" y="154.4">PROG/DEBUG PIC 8-bit 2x5</text>
<text x="232.1" y="156.2">PIC16F15313-I/SN</text>
<text x="113.7" y="180.7">VCC</text>
<text x="131.4" y="180.7">3V3</text>
<text x="138.4" y="185.9">MBD1</text>
<text x="181.3" y="180.7">5V</text>
<text x="211.9" y="182.4">VCC</text>
<text x="237.4" y="182.4">5V</text>
<text x="314.6" y="184.2">5V</text>
<text x="147.2" y="189.4">AN</text>
<text x="163" y="189.4">PWM</text>
<text x="281.2" y="190.2">U5</text>
<text x="117.7" y="193">R1</text>
<text x="117.7" y="196.5">470</text>
<text x="147.2" y="193">RST</text>
<text x="147.2" y="196.5">CS</text>
<text x="164.7" y="193">INT</text>
<text x="166.1" y="196.5">TX</text>
<text x="215.9" y="193">R13</text>
<text x="215.9" y="196.5">4.7k</text>
<text x="228.6" y="196.5">Q3</text>
<text x="240.5" y="193">R14</text>
<text x="240.5" y="196.5">4.7k</text>
<text x="261.9" y="193">SCL_H</text>
<text x="320.8" y="193">VBATT</text>
<text x="147.2" y="200">SCK</text>
<text x="147.2" y="203.8">MISO</text>
<text x="164.7" y="203.5">SCL</text>
<text x="166.1" y="200">RX</text>
<text x="188.2" y="201.7">SCL</text>
<text x="200.5" y="201.7">SCL</text>
<text x="246.1" y="201.7">SCL_H</text>
<text x="261.9" y="203.5">SDA_H</text>
<text x="361.7" y="200">5Vext</text>
<text x="121.6" y="205.2">LD1</text>
<text x="121.6" y="208.7">PWR</text>
<text x="147.2" y="207.3">MOSI</text>
<text x="164" y="207">SDA</text>
<text x="188.2" y="205.2">SDA</text>
<text x="281.2" y="209.8">MCP3221A5T</text>
<text x="370.6" y="207">J1</text>
<text x="146.8" y="210.5">+3.3V</text>
<text x="147.2" y="214">GND</text>
<text x="163.7" y="214">GND</text>
<text x="164" y="210.5">+5V</text>
<text x="211.9" y="215.7">VCC</text>
<text x="221.5" y="210.5">BSS138</text>
<text x="237.4" y="215.7">5V</text>
<text x="319.4" y="211.9">C13</text>
<text x="319.4" y="215.4">0.1µF</text>
<text x="375.9" y="212.2">5V OUT</text>
<text x="138.4" y="217.5">MIKROBUS DEVICE CONN</text>
<text x="147.2" y="228">3V3</text>
<text x="155.8" y="228">VCC</text>
<text x="165.5" y="228">5V</text>
<text x="215.9" y="226.2">R15</text>
<text x="240.5" y="226.2">R16</text>
<text x="215.9" y="229.7">4.7k</text>
<text x="228.6" y="229.8">Q4</text>
<text x="240.5" y="229.7">4.7k</text>
<text x="200.5" y="235">SDA</text>
<text x="246.1" y="235">SDA_H</text>
<text x="221.5" y="243.8">BSS138</text>
<text x="153.1" y="249">JP1</text>
<text x="153.1" y="252.5">VCC SEL</text>
</g>
<g font-size="2.9" fill="#fff">
<text x="308.2" y="59.8">PROG</text>
<text x="322.9" y="59.8">VSS</text>
<text x="308.2" y="63.3">CE</text>
<text x="321" y="63.3">STAT</text>
<text x="220.5" y="66.8">VIN</text>
<text x="232.8" y="66.8">VOUT</text>
<text x="308.2" y="66.8">VDD</text>
<text x="320.9" y="66.8">VBAT</text>
<text x="220.5" y="72.1">GND</text>
<text x="220.5" y="77.3">SHDN</text>
<text x="230.2" y="77.3">PWRGD</text>
<text x="234.5" y="135.1">VDD</text>
<text x="245.7" y="135.1">VSS</text>
<text x="234.5" y="140.4">RA5</text>
<text x="245.5" y="140.4">RA0</text>
<text x="234.5" y="145.6">RA4</text>
<text x="245.5" y="145.6">RA1</text>
<text x="234.5" y="150.9">RA3</text>
<text x="245.5" y="150.9">RA2</text>
<text x="285.4" y="194.7">SCLVDD</text>
<text x="291.3" y="200">VSS</text>
<text x="285.4" y="205.2">SDA AIN</text>
</g>
<g font-size="2.9" fill="#231f20">
<text x="281.2" y="61.5">IDAT</text>
<text x="193.5" y="80.8">VINS</text>
<text x="149.6" y="112.4">ISNS</text>
<text x="372.4" y="121.1">ISNS</text>
<text x="100.5" y="131.6">MOD</text>
<text x="200.5" y="142.1">IDAT</text>
<text x="200.5" y="138.6">ICLK</text>
<text x="219.8" y="143.9">VINS</text>
<text x="219.8" y="138.6">MOD</text>
<text x="260.1" y="138.6">IDAT</text>
<text x="260.1" y="143.9">ICLK</text>
<text x="200.5" y="149.1">MCLR</text>
<text x="219.8" y="149.1">MCLR</text>
<text x="260.1" y="149.1">IIN</text>
<text x="286.4" y="145.6">IIN</text>
</g>
<g font-size="1.5" fill="#030000">
<text x="173.6" y="135.4">VTG</text>
<text x="181.6" y="133.3">ICSP</text>
<text x="173.3" y="138.9">GND</text>
<text x="173.3" y="142.4">GND</text>
<text x="190" y="142.4">PGD</text>
<text x="190" y="138.9">PGC</text>
<text x="172.8" y="147.7">MUX/</text>
<text x="173.3" y="149.4">GND</text>
<text x="190" y="149.4">MCLR</text>
</g>
</svg>
